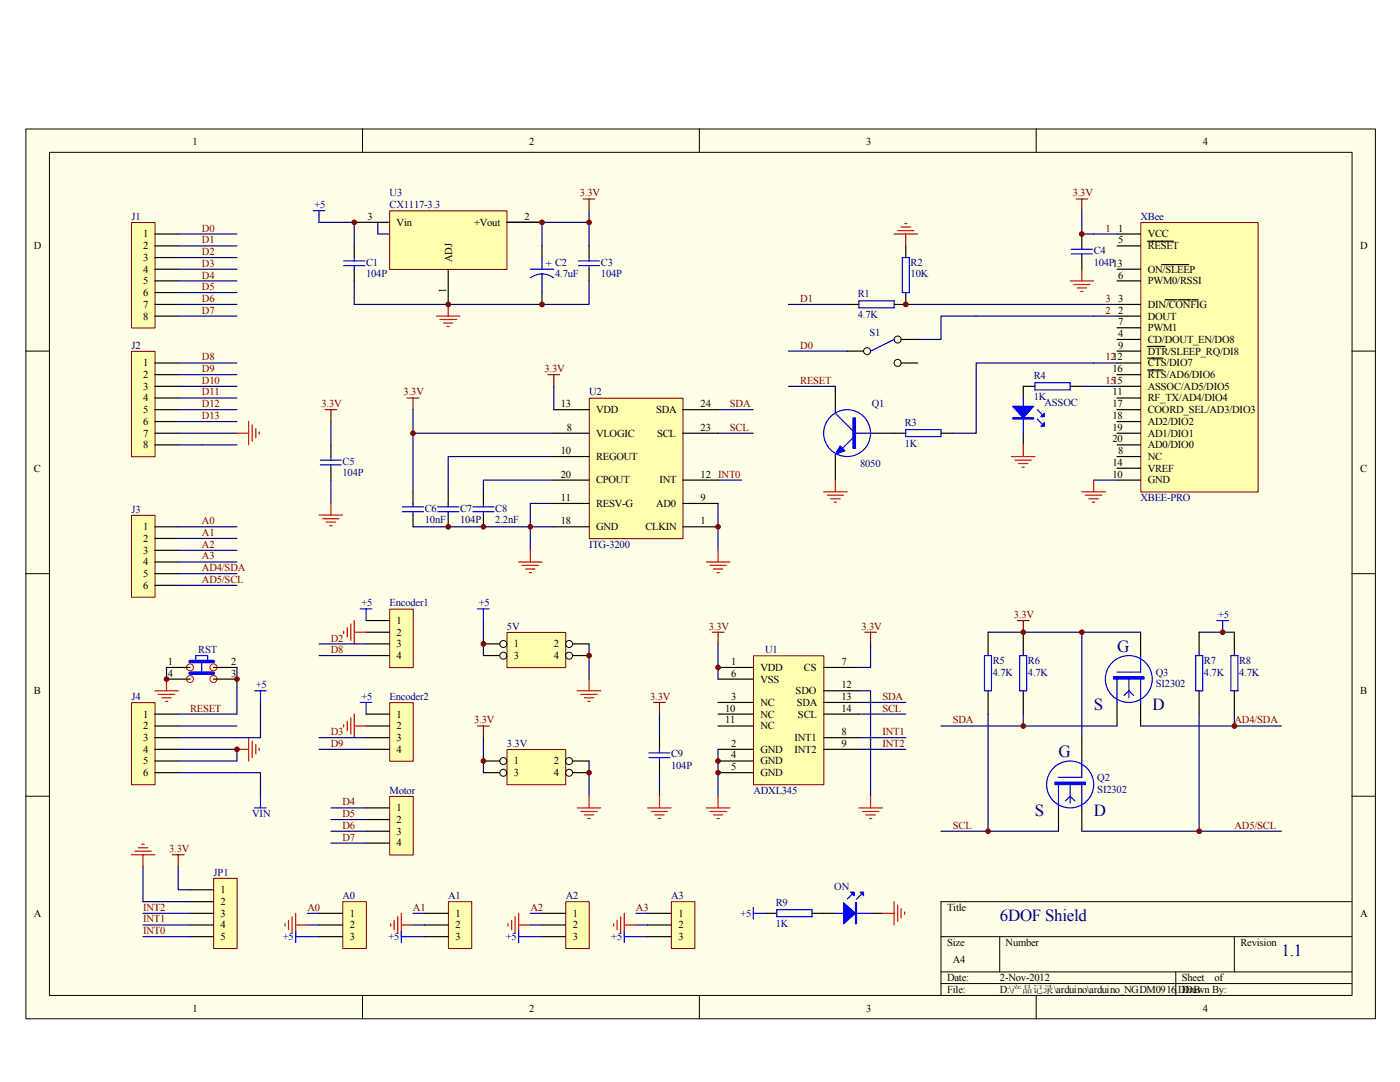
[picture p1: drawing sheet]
<svg xmlns="http://www.w3.org/2000/svg" width="279mm" height="216mm" viewBox="0 0 279 216" stroke-linecap="round" stroke-linejoin="round" font-family="sans-serif">
<path d="M5.2 25.7h269.3v177.6h-269.3z" fill="#ffffe8"/>
<g fill="none" stroke="#000" stroke-width=".2">
<path d="M5.2 25.7h269.3v177.6h-269.3zM9.9 30.4h259.9v168.2h-259.9zM72.3 25.7v4.7M139.6 25.7v4.7M206.8 25.7v4.7M5.1 70.1h4.7M269.8 70.1h4.6M5.1 114.5h4.7M269.8 114.5h4.6M5.1 158.9h4.7M269.8 158.9h4.6M269.8 179.9h-82v18.7"/>
<path d="M72.3 198.6v4.6M139.6 198.6v4.6M187.8 186.9h82M187.8 193.9h82M187.8 196.3h82M199.5 186.9v7M206.8 198.6v4.6M234.7 193.9v4.7M246.3 186.9v7"/>
</g>
<path d="M66 88.8v2.3M66 93.4v2.4M82.4 98.1v2.4M89.5 98.1v2.4M96.5 98.1v2.4M82.4 102.8v2.3M89.5 102.8v2.3M96.5 102.8v2.3" fill="none" stroke="#000" stroke-width=".23"/>
<g fill="none" stroke="#00f" stroke-width=".23">
<path d="M63.9 91.8h4.2M63.9 92.8h4.2M66 91.1v.7M66 92.8v.6M80.3 102.1h4.2M80.3 101.1h4.2M82.4 100.5v.6M82.4 102.1v.7M87.3 102.1h4.3M87.3 101.1h4.3M89.5 100.5v.6M89.5 102.1v.7"/>
<path d="M94.4 102.1h4.2M94.4 101.1h4.2M96.5 100.5v.6M96.5 102.1v.7"/>
</g>
<path d="M66 84.1v4.7M66 95.8v4.7" fill="none" stroke="#000080" stroke-width=".23"/>
<path d="M64.9 81.7h2.3M66 81.7v2.4" fill="none" stroke="#800000" stroke-width=".23"/>
<path d="M150.4 130.9h14v25.7h-14z" fill="#ffffb0"/>
<path d="M150.4 130.9h14v25.7h-14z" fill="none" stroke="#800000" stroke-width=".2"/>
<g fill="none" stroke="#000" stroke-width=".23">
<path d="M143.3 133.2h7M143.3 135.5h7M164.4 133.2h7M164.4 137.8h7M131.6 147.2v2.3M131.6 151.8v2.4M143.3 140.2h7M143.3 142.5h7M143.3 144.9h7M143.3 149.5h7M143.3 151.8h7M143.3 154.2h7"/>
<path d="M164.4 140.2h7M164.4 142.5h7M164.4 149.5h7M164.4 147.2h7"/>
</g>
<path d="M109.3 74.8h2.4M110.5 74.8v2.3M142.2 126.2h2.3M143.3 126.2v2.3M172.6 126.2h2.3M173.7 126.2v2.3M130.4 140.2h2.4M131.6 140.2v2.3" fill="none" stroke="#800000" stroke-width=".23"/>
<g fill="none" stroke="#000080" stroke-width=".23">
<path d="M110.5 77.1v4.6M110.5 86.4h-28.1v11.7M110.5 91.1h-21v7M110.5 95.8h-14v2.3M143.3 95.8h4.7M143.3 81.7h7M143.3 86.4h7M82.4 105.1h28.1M110.5 100.5h-4.7v9.3M143.3 100.5v9.3M143.3 128.5v7M171.4 137.8h2.3v21.1"/>
<path d="M173.7 128.5v4.7h-2.3M131.6 142.5v4.7M131.6 154.2v4.7M143.3 149.5v9.4M171.4 140.2h9.4M171.4 142.5h9.4M171.4 147.2h9.4"/>
</g>
<path d="M129.5 151.2h4.2M129.5 150.2h4.2M131.6 149.5v.7M131.6 151.2v.6" fill="none" stroke="#00f" stroke-width=".23"/>
<path d="M42.7 175.3h4.6v14h-4.6z" fill="#ffffb0"/>
<path d="M42.6 175.3h4.7v14h-4.7z" fill="none" stroke="#800000" stroke-width=".2"/>
<path d="M37.9 177.5h4.7M37.9 179.9h4.7M37.9 182.2h4.7M37.9 184.6h4.7M37.9 186.9h4.7" fill="none" stroke="#000" stroke-width=".23"/>
<path d="M82.4 81.7v4.7M28.5 172.9v7M35.6 172.9v4.6h2.3M28.5 182.2h9.4M28.5 184.6h9.4M28.5 186.9h9.4" fill="none" stroke="#000080" stroke-width=".23"/>
<path d="M81.2 79.4h2.4M82.4 79.4v2.3" fill="none" stroke="#800000" stroke-width=".23"/>
<path d="M117.6 79.5h18.7v28h-18.7z" fill="#ffffb0"/>
<path d="M117.6 79.5h18.7v28h-18.7z" fill="none" stroke="#800000" stroke-width=".2"/>
<g fill="none" stroke="#000" stroke-width=".23">
<path d="M70.7 49.1v2.3M70.7 53.7v2.3M108.2 49.1v2.3M108.2 58.4v2.3M117.6 49.1v2.3M117.6 53.7v2.3M110.5 81.7h7.1M110.5 86.4h7.1M110.5 91.1h7.1M110.5 95.8h7.1M136.3 81.7h7M136.3 86.4h7"/>
<path d="M136.3 95.8h7M110.5 100.5h7.1M110.5 105.1h7.1M136.3 100.5h7M136.3 105.1h7"/>
</g>
<g fill="none" stroke="#00f" stroke-width=".23">
<path d="M68.6 53h4.2M68.6 52.1h4.2M70.7 51.4v.7M70.7 53v.7M105.8 53.7h4.7M108.2 54.7l.9 .1 1.3 .6M108.2 54.7l-1 .1-1.3 .6M108.2 51.4v2.3M108.2 54.7v3.7M115.4 53h4.2M115.4 52.1h4.2M117.6 51.4v.7"/>
<path d="M117.6 53v.7"/>
</g>
<path d="M116.4 39.7h2.3M117.6 39.7v2.3" fill="none" stroke="#800000" stroke-width=".23"/>
<path d="M63.7 44.4h7v4.7M70.7 56v4.7h46.9v-4.7M75.4 44.4v2.3h2.3M101.1 44.4h16.5M108.2 44.4v4.7M117.6 42v7.1" fill="none" stroke="#000080" stroke-width=".23"/>
<path d="M26.3 44.4h4.6v21h-4.6z" fill="#ffffb0"/>
<path d="M26.2 44.4h4.7v21h-4.7z" fill="none" stroke="#800000" stroke-width=".2"/>
<path d="M30.9 46.7h4.7M30.9 49.1h4.7M30.9 51.4h4.7M30.9 53.7h4.7M30.9 56h4.7M30.9 58.4h4.7M30.9 60.7h4.7M30.9 63.1h4.7" fill="none" stroke="#000" stroke-width=".23"/>
<path d="M26.3 70.1h4.6v21h-4.6z" fill="#ffffb0"/>
<path d="M26.2 70.1h4.7v21h-4.7z" fill="none" stroke="#800000" stroke-width=".2"/>
<path d="M30.9 72.4h4.7M30.9 74.8h4.7M30.9 77.1h4.7M30.9 79.4h4.7M30.9 81.7h4.7M30.9 84.1h4.7M30.9 86.4h4.7M30.9 88.8h4.7" fill="none" stroke="#000" stroke-width=".23"/>
<path d="M26.3 102.9h4.6v16.3h-4.6z" fill="#ffffb0"/>
<path d="M26.2 102.8h4.7v16.4h-4.7z" fill="none" stroke="#800000" stroke-width=".2"/>
<path d="M30.9 105.1h4.7M30.9 107.4h4.7M30.9 109.8h4.7M30.9 112.1h4.7M30.9 114.5h4.7M30.9 116.8h4.7" fill="none" stroke="#000" stroke-width=".23"/>
<path d="M26.3 140.3h4.6v16.3h-4.6z" fill="#ffffb0"/>
<path d="M26.2 140.2h4.7v16.4h-4.7z" fill="none" stroke="#800000" stroke-width=".2"/>
<path d="M30.9 142.5h4.7M30.9 144.9h4.7M30.9 147.2h4.7M30.9 149.5h4.7M30.9 151.8h4.7M30.9 154.2h4.7M215.9 147.2v4.6M211.2 161.2v4.7M215.9 161.2v4.7" fill="none" stroke="#000" stroke-width=".23"/>
<g fill="none" stroke="#000080" stroke-width=".23">
<path d="M35.6 46.7h11.7M35.6 49.1h11.7M35.6 51.4h11.7M35.6 53.7h11.7M35.6 56h11.7M35.6 58.4h11.7M35.6 60.7h11.7M35.6 63.1h11.7M35.6 72.4h11.7M35.6 74.8h11.7M35.6 77.1h11.7M35.6 79.4h11.7"/>
<path d="M35.6 81.7h11.7M35.6 84.1h11.7M35.6 86.4h11.7M35.6 88.8h11.7M35.6 105.1h11.7M35.6 107.4h11.7M35.6 109.8h11.7M35.6 112.1h11.7M35.6 114.5h11.7M35.6 116.8h11.7M35.6 154.2h16.4v4.7M35.6 142.5h11.7"/>
<path d="M35.6 144.9h11.7M35.6 149.5h11.7v2.3h-11.7M52 140.2v7h-16.4"/>
</g>
<path d="M62.5 42h2.4M63.7 42v2.4M50.8 137.8h2.3M52 137.8v2.4M52 158.9v2.3M211.2 156.1v5.1M213.6 156.1v4.2M215.9 151.8v3.3h-4.7M215.9 156.1v5.1M50.8 161.2h2.3" fill="none" stroke="#00f" stroke-width=".23"/>
<path d="M47.3 86.4h2.3M49.6 84.1v4.7M50.3 84.8v3.3M51.1 85.5v1.9M51.7 86.2v.5M47.3 149.5h2.3M49.6 147.2v4.6M50.3 147.9v3.3M51.1 148.6v1.9M51.7 149.3v.5" fill="none" stroke="#f00" stroke-width=".23"/>
<path d="M210.5 156.1h6.1v.4h-6.1z" fill-rule="evenodd" fill="#00f"/>
<g fill="none" stroke="#00f" stroke-width=".23">
<path d="M222.9 135v5.2M225.3 135v4.2M227.6 130.8v3.3h-4.7M227.6 135v5.2M210.5 156.1h6.1v.4h-6.1zM212.6 159.8l1-.9 .9 .9"/>
<circle cx="213.6" cy="156.5" r="4.7"/>
</g>
<path d="M227.6 126.2v4.6M222.9 140.2v4.7M227.6 140.2v4.7" fill="none" stroke="#000" stroke-width=".23"/>
<path d="M222.2 135h6.1v.5h-6.1z" fill-rule="evenodd" fill="#00f"/>
<g fill="none" stroke="#00f" stroke-width=".23">
<path d="M196.5 130.8h1.4v7h-1.4zM203.5 130.8h1.4v7h-1.4zM222.3 135h6v.5h-6zM224.3 138.8l1-1 .9 1M238.6 130.8h1.4v7h-1.4zM242.8 123.8h2.4M244 123.8v2.4M245.7 130.8h1.4v7h-1.4z"/>
<circle cx="225.3" cy="135.5" r="4.7"/>
</g>
<path d="M197.2 126.2v4.6M197.2 137.8v4.7M204.2 126.2v4.6M204.2 137.8v4.7M239.3 126.2v4.6M239.3 137.8v4.7M246.3 126.2v4.6M246.3 137.8v4.7" fill="none" stroke="#000" stroke-width=".23"/>
<path d="M197.2 126.2h30.4M215.9 126.2v21M239.3 126.2h7M187.8 144.9h35.1M197.2 142.5v23.4M204.2 142.5v2.4M227.6 144.9h28.1M239.3 142.5v23.4M246.3 142.5v2.4M187.8 165.9h23.4M215.9 165.9h39.8" fill="none" stroke="#000080" stroke-width=".23"/>
<path d="M203 123.8h2.4M204.2 123.8v2.4" fill="none" stroke="#800000" stroke-width=".23"/>
<circle cx="117.6" cy="44.4" r=".46" fill="#800000"/>
<circle cx="117.6" cy="44.4" r=".46" fill="none" stroke="#800000" stroke-width=".2"/>
<path d="M171.4 149.5h9.4M28.5 179.9h9.4" fill="none" stroke="#000080" stroke-width=".23"/>
<circle cx="47.3" cy="149.5" r=".46" fill="#800000"/>
<circle cx="47.3" cy="149.5" r=".46" fill="none" stroke="#800000" stroke-width=".2"/>
<path d="M227.7 44.4h23.4v53.8h-23.4z" fill="#ffffb0"/>
<path d="M227.7 44.4h23.4v53.8h-23.4z" fill="none" stroke="#800000" stroke-width=".2"/>
<g fill="none" stroke="#000" stroke-width=".23">
<path d="M180.8 58.4v2.3h-2.4M180.8 49.1v2.3M222.9 46.7h4.7M222.9 49.1h4.7M222.9 56h4.7M222.9 53.7h4.7M229 48.1h5.2M231.8 52.8h5.4M232.5 59.8h2.4M235.1 59.8h2.6M237.9 59.8h1.2M169.1 60.7h2.3"/>
<path d="M206.5 77.1h-2.3v2.3M213.6 77.1h2.3M222.9 63.1h4.7M222.9 60.7h4.7M222.9 67.7h4.7M222.9 70.1h4.7M222.9 72.4h4.7M222.9 74.8h4.7M222.9 77.1h4.7M222.9 79.4h4.7M222.9 65.4h4.7M229 69.1h3.5"/>
<path d="M229 71.5h3.1M229 73.8h3.1M178.4 86.4h2.4M187.8 86.4h2.4M204.2 86.4v2.4M222.9 81.7h4.7M222.9 84.1h4.7M222.9 86.4h4.7M222.9 88.8h4.7M222.9 93.4h4.7M222.9 95.8h4.7M222.9 91.1h4.7"/>
</g>
<path d="M218.3 46.7h4.6M215.9 77.1h7M218.3 60.7h4.6M218.3 63.1h4.6M218.3 72.4h4.6M218.3 95.8h4.6" fill="none" stroke="#000080" stroke-width=".23"/>
<path d="M180.1 51.4h1.4v7h-1.4zM171.4 60h7v1.4h-7zM204.2 79.4v7M206.5 76.4h7.1v1.4h-7.1zM180.8 85.7h7v1.4h-7zM207 83.6l.9 1M207 81.7l.9 1" fill="none" stroke="#00f" stroke-width=".23"/>
<path d="M202.1 81.1h4.2l-2.1 2.3z" fill="#00f"/>
<path d="M202.1 81.1h4.2l-2.1 2.3zM202.1 83.4h4.2v.2h-4.2z" fill="none" stroke="#00f" stroke-width=".23"/>
<path d="M202.1 83.5h4.2" fill="none" stroke="#00f" stroke-width=".21"/>
<path d="M208.4 84.3v.7h-.7z" fill="#00f"/>
<path d="M208.4 84.3v.7h-.7z" fill="none" stroke="#00f" stroke-width=".23"/>
<path d="M208.4 82.5v.6h-.7z" fill="#00f"/>
<path d="M166.7 81.7v.8l3.5 3.5M166.7 90.6v.5M170.2 87.4l-2.1 2.1M170.2 86.4h3.5M208.4 82.5v.6h-.7z" fill="none" stroke="#00f" stroke-width=".23"/>
<path d="M178.4 46.7h4.7M179.2 46h3.2M179.8 45.3h1.9M180.6 44.6h.4M180.8 46.7v2.4M201.8 91.1h4.7M202.6 91.8h3.2M203.3 92.5h1.8M204 93.2h.4M204.2 88.8v2.3" fill="none" stroke="#f00" stroke-width=".23"/>
<path d="M180.8 60.7h37.5M218.3 72.4h-23.5v14h-4.6" fill="none" stroke="#000080" stroke-width=".23"/>
<path d="M166.7 77.1v4.6M166.7 91.1v4.7M173.7 86.4h4.7" fill="none" stroke="#000" stroke-width=".23"/>
<path d="M170.2 83.4h.5v6.1h-.5z" fill-rule="evenodd" fill="#00f"/>
<path d="M170.2 83.4h.5v6.1h-.5z" fill="none" stroke="#00f" stroke-width=".23"/>
<path d="M167.7 89l.9 1-1.9 .6z" fill="#00f"/>
<g fill="none" stroke="#00f" stroke-width=".23">
<path d="M167.7 89l.9 1-1.9 .6z"/>
<circle cx="169.1" cy="86.4" r="4.7"/>
</g>
<path d="M164.4 98.1h4.7M165.1 98.8h3.3M165.8 99.5h1.9M166.7 95.8v2.3M215.9 98.1h4.7M216.6 98.8h3.3M217.3 99.5h1.9M218.3 95.8v2.3M166.5 100.2h.5M218 100.2h.5" fill="none" stroke="#f00" stroke-width=".23"/>
<path d="M215.9 42v4.7h2.4M157.4 77.1h9.3M157.4 60.7h11.7M194.8 63.1h23.5" fill="none" stroke="#000080" stroke-width=".23"/>
<path d="M77.8 121.6h4.7v11.6h-4.7z" fill="#ffffb0"/>
<path d="M77.8 121.5h4.7v11.7h-4.7z" fill="none" stroke="#800000" stroke-width=".2"/>
<path d="M73.1 123.8h4.6M73.1 126.2h4.6M73.1 128.5h4.6M73.1 130.8h4.6" fill="none" stroke="#000" stroke-width=".23"/>
<path d="M77.8 140.3h4.7v11.6h-4.7z" fill="#ffffb0"/>
<path d="M77.8 140.2h4.7v11.7h-4.7z" fill="none" stroke="#800000" stroke-width=".2"/>
<path d="M73.1 142.5h4.6M73.1 144.9h4.6M73.1 147.2h4.6M73.1 149.5h4.6" fill="none" stroke="#000" stroke-width=".23"/>
<path d="M71.9 121.5h2.3M73.1 121.5v2.3M71.9 140.2h2.3M73.1 140.2v2.3" fill="none" stroke="#00f" stroke-width=".23"/>
<g fill="none" stroke="#f00" stroke-width=".23">
<path d="M87.1 63.1h4.7M87.8 63.8h3.3M88.5 64.5h1.9M89.2 65.2h.5M89.5 60.7v2.4M63.7 102.8h4.7M64.4 103.5h3.2M65.1 104.2h1.9M65.8 104.9h.5M66 100.5v2.3M103.5 112.1h4.7M104.2 112.8h3.3"/>
<path d="M104.9 113.5h1.9M105.6 114.3h.5M105.8 109.8v2.3M141 112.1h4.7M141.7 112.8h3.2M142.4 113.5h1.8M143.1 114.3h.5M143.3 109.8v2.3M68.6 125.9v.5M69.3 125.2v1.9M70 124.5v3.3M70.7 123.8v4.7"/>
<path d="M70.7 126.2h2.4M68.6 144.6v.5M69.3 143.9v1.9M70 143.2v3.3M70.7 142.5v4.7M70.7 144.9h2.4M131.6 158.9v2.3M143.3 158.9v2.3M173.7 158.9v2.3M26.2 170.6h4.7M26.9 169.8h3.3M27.6 169.2h1.9"/>
<path d="M28.3 168.4h.5M28.5 170.6v2.3M129.2 161.2h4.7M130 161.9h3.2M130.7 162.6h1.8M131.4 163.3h.4M141 161.2h4.7M141.7 161.9h3.2M142.4 162.6h1.8M143.1 163.3h.5M171.4 161.2h4.7M172.1 161.9h3.3"/>
<path d="M172.8 162.6h1.9M173.5 163.3h.5"/>
</g>
<path d="M63.7 130.8h9.4M63.7 128.5h9.4M63.7 147.2h9.4M63.7 149.5h9.4" fill="none" stroke="#000080" stroke-width=".23"/>
<path d="M77.8 159h4.7v11.6h-4.7z" fill="#ffffb0"/>
<path d="M77.8 158.9h4.7v11.7h-4.7z" fill="none" stroke="#800000" stroke-width=".2"/>
<path d="M73.1 161.2h4.6M73.1 163.5h4.6M73.1 165.9h4.6M73.1 168.2h4.6" fill="none" stroke="#000" stroke-width=".23"/>
<path d="M66 161.2h7.1M66 163.5h7.1M66 165.9h7.1M66 168.2h7.1" fill="none" stroke="#000080" stroke-width=".23"/>
<path d="M68.5 180h4.6v9.3h-4.6z" fill="#ffffb0"/>
<path d="M68.4 179.9h4.7v9.4h-4.7z" fill="none" stroke="#800000" stroke-width=".2"/>
<path d="M63.7 182.2h4.7M63.7 184.6h4.7M63.7 186.9h4.7" fill="none" stroke="#000" stroke-width=".23"/>
<path d="M89.5 180h4.6v9.3h-4.6z" fill="#ffffb0"/>
<path d="M89.5 179.9h4.6v9.4h-4.6z" fill="none" stroke="#800000" stroke-width=".2"/>
<path d="M84.8 182.2h4.7M84.8 184.6h4.7M84.8 186.9h4.7" fill="none" stroke="#000" stroke-width=".23"/>
<path d="M134 180h4.7v9.3h-4.7z" fill="#ffffb0"/>
<path d="M134 179.9h4.7v9.4h-4.7z" fill="none" stroke="#800000" stroke-width=".2"/>
<path d="M129.2 182.2h4.7M129.2 184.6h4.7M129.2 186.9h4.7" fill="none" stroke="#000" stroke-width=".23"/>
<path d="M112.9 180h4.7v9.3h-4.7z" fill="#ffffb0"/>
<path d="M112.9 179.9h4.7v9.4h-4.7z" fill="none" stroke="#800000" stroke-width=".2"/>
<path d="M33.2 135.5h4.7M33.2 133.2h4.7M42.6 135.5h4.7M42.6 133.2h4.7M108.2 182.2h4.7M108.2 184.6h4.7M108.2 186.9h4.7" fill="none" stroke="#000" stroke-width=".23"/>
<g fill="none" stroke="#000080" stroke-width=".23">
<path d="M33.2 133.2v2.3M47.3 133.2v9.3M61.3 182.2h2.4M61.3 184.6h2.4M61.3 186.9h2.4M82.4 182.2h2.4M82.4 184.6h2.4M82.4 186.9h2.4M105.8 182.2h2.4M105.8 184.6h2.4M105.8 186.9h2.4M126.9 182.2h2.3"/>
<path d="M126.9 184.6h2.3M126.9 186.9h2.3"/>
</g>
<g fill="none" stroke="#f00" stroke-width=".23">
<path d="M30.9 137.8h4.7M31.6 138.6h3.3M32.3 139.2h1.9M33 140h.5M33.2 135.5v2.3M56.9 184.3v.5M57.6 183.6v1.9M58.3 182.9v3.3M59 182.2v4.7M59 184.6h2.3M78 184.3v.5M78.7 183.6v1.9"/>
<path d="M79.4 182.9v3.3M80.1 184.6h2.3M80.1 182.2v4.7M101.4 184.3v.5M102.1 183.6v1.9M102.8 182.9v3.3M103.5 184.6h2.3M103.5 182.2v4.7M122.5 184.3v.5M123.1 183.6v1.9M123.9 182.9v3.3M124.6 184.6h2.3"/>
<path d="M124.6 182.2v4.7"/>
</g>
<path d="M39.1 132v-1.2h2.3v1.2M40.3 132v2.3M59 185.8v2.3M59 186.9h2.3M80.1 186.9h2.3M80.1 185.8v2.3M103.5 186.9h2.3M103.5 185.8v2.3M124.6 186.9h2.3M124.6 185.8v2.3" fill="none" stroke="#00f" stroke-width=".23"/>
<g fill="none" stroke="#f00" stroke-width=".2">
<circle cx="37.9" cy="133.2" r=".69"/>
<circle cx="37.9" cy="135.5" r=".69"/>
<circle cx="42.6" cy="133.2" r=".7"/>
<circle cx="42.6" cy="135.5" r=".7"/>
</g>
<path d="M37.9 132h4.7M37.9 134.3h4.7" fill="none" stroke="#00f" stroke-width=".7"/>
<circle cx="33.2" cy="135.5" r=".46" fill="#800000"/>
<circle cx="33.2" cy="135.5" r=".46" fill="none" stroke="#800000" stroke-width=".2"/>
<circle cx="47.3" cy="135.5" r=".46" fill="#800000"/>
<circle cx="47.3" cy="135.5" r=".46" fill="none" stroke="#800000" stroke-width=".2"/>
<circle cx="143.3" cy="133.2" r=".46" fill="#800000"/>
<circle cx="143.3" cy="133.2" r=".46" fill="none" stroke="#800000" stroke-width=".2"/>
<circle cx="143.3" cy="151.8" r=".46" fill="#800000"/>
<circle cx="143.3" cy="151.8" r=".46" fill="none" stroke="#800000" stroke-width=".2"/>
<circle cx="143.3" cy="154.2" r=".46" fill="#800000"/>
<circle cx="143.3" cy="154.2" r=".46" fill="none" stroke="#800000" stroke-width=".2"/>
<circle cx="215.9" cy="126.2" r=".46" fill="#800000"/>
<circle cx="215.9" cy="126.2" r=".46" fill="none" stroke="#800000" stroke-width=".2"/>
<circle cx="204.2" cy="144.9" r=".46" fill="#800000"/>
<circle cx="204.2" cy="144.9" r=".46" fill="none" stroke="#800000" stroke-width=".2"/>
<circle cx="246.4" cy="144.9" r=".48" fill="#800000"/>
<circle cx="246.4" cy="144.9" r=".48" fill="none" stroke="#800000" stroke-width=".2"/>
<circle cx="239.3" cy="165.9" r=".48" fill="#800000"/>
<circle cx="239.3" cy="165.9" r=".48" fill="none" stroke="#800000" stroke-width=".2"/>
<circle cx="197.2" cy="165.9" r=".46" fill="#800000"/>
<circle cx="197.2" cy="165.9" r=".46" fill="none" stroke="#800000" stroke-width=".2"/>
<circle cx="244" cy="126.2" r=".46" fill="#800000"/>
<circle cx="244" cy="126.2" r=".46" fill="none" stroke="#800000" stroke-width=".2"/>
<circle cx="96.5" cy="105.1" r=".46" fill="#800000"/>
<circle cx="96.5" cy="105.1" r=".46" fill="none" stroke="#800000" stroke-width=".2"/>
<circle cx="82.4" cy="86.4" r=".46" fill="#800000"/>
<circle cx="82.4" cy="86.4" r=".46" fill="none" stroke="#800000" stroke-width=".2"/>
<circle cx="105.8" cy="105.1" r=".46" fill="#800000"/>
<circle cx="105.8" cy="105.1" r=".46" fill="none" stroke="#800000" stroke-width=".2"/>
<path d="M77.8 42.1h23.4v11.7h-23.4z" fill="#ffffb0"/>
<path d="M77.8 42.1h23.4v11.7h-23.4z" fill="none" stroke="#800000" stroke-width=".2"/>
<path d="M70.7 44.4h7M89.5 53.7v7M101.1 44.4h7.1" fill="none" stroke="#000" stroke-width=".23"/>
<path d="M101.2 126.2h11.7v7h-11.7z" fill="#ffffb0"/>
<path d="M101.2 126.2h11.7v7h-11.7z" fill="none" stroke="#800000" stroke-width=".2"/>
<g fill="none" stroke="#000" stroke-width=".2">
<circle cx="100.4" cy="130.8" r=".7"/>
<circle cx="100.4" cy="128.5" r=".69"/>
<circle cx="113.6" cy="130.8" r=".7"/>
<circle cx="113.6" cy="128.5" r=".69"/>
</g>
<path d="M96.5 128.5h3.2M96.5 130.8h3.2M114.3 128.5h3.3M114.3 130.8h3.3" fill="none" stroke="#000" stroke-width=".23"/>
<path d="M101.2 149.6h11.7v7h-11.7z" fill="#ffffb0"/>
<path d="M101.2 149.6h11.7v7h-11.7z" fill="none" stroke="#800000" stroke-width=".2"/>
<g fill="none" stroke="#000" stroke-width=".2">
<circle cx="100.4" cy="151.9" r=".69"/>
<circle cx="100.4" cy="154.2" r=".69"/>
<circle cx="113.6" cy="154.2" r=".69"/>
<circle cx="113.6" cy="151.9" r=".69"/>
</g>
<path d="M96.5 151.8h3.2M96.5 154.2h3.2M114.3 151.8h3.3M114.3 154.2h3.3" fill="none" stroke="#000" stroke-width=".23"/>
<path d="M96.5 123.8v7" fill="none" stroke="#000080" stroke-width=".23"/>
<circle cx="96.5" cy="128.5" r=".46" fill="#800000"/>
<circle cx="96.5" cy="128.5" r=".46" fill="none" stroke="#800000" stroke-width=".2"/>
<path d="M117.6 128.5v7M96.5 147.2v7" fill="none" stroke="#000080" stroke-width=".23"/>
<circle cx="117.6" cy="130.8" r=".47" fill="#800000"/>
<circle cx="117.6" cy="130.8" r=".47" fill="none" stroke="#800000" stroke-width=".2"/>
<path d="M117.6 151.8v7.1" fill="none" stroke="#000080" stroke-width=".23"/>
<path d="M115.2 137.8h4.7M115.9 138.6h3.3M116.6 139.2h1.9M117.3 140h.5M117.6 135.5v2.3M117.6 158.9v2.3M115.2 161.2h4.7M115.9 161.9h3.3M116.6 162.6h1.9M117.3 163.3h.5" fill="none" stroke="#f00" stroke-width=".23"/>
<path d="M95.3 121.5h2.3M96.5 121.5v2.3" fill="none" stroke="#00f" stroke-width=".23"/>
<path d="M95.3 144.9h2.3M96.5 144.9v2.3" fill="none" stroke="#800000" stroke-width=".23"/>
<circle cx="96.5" cy="151.8" r=".46" fill="#800000"/>
<circle cx="96.5" cy="151.8" r=".46" fill="none" stroke="#800000" stroke-width=".2"/>
<circle cx="117.6" cy="154.2" r=".46" fill="#800000"/>
<circle cx="117.6" cy="154.2" r=".46" fill="none" stroke="#800000" stroke-width=".2"/>
<path d="M214.8 39.7h2.3M215.9 39.7v2.3" fill="none" stroke="#800000" stroke-width=".23"/>
<path d="M215.9 46.7v2.4M215.9 51.4v2.3" fill="none" stroke="#000" stroke-width=".23"/>
<path d="M213.8 49.7h4.2M213.8 50.7h4.2M215.9 49.1v.6M215.9 50.7v.7" fill="none" stroke="#00f" stroke-width=".23"/>
<path d="M213.6 56h4.7M214.3 56.8h3.3M215 57.4h1.8M215.7 58.2h.5M215.9 53.7v2.3" fill="none" stroke="#f00" stroke-width=".23"/>
<circle cx="108.2" cy="60.7" r=".47" fill="#800000"/>
<circle cx="108.2" cy="60.7" r=".47" fill="none" stroke="#800000" stroke-width=".2"/>
<circle cx="215.9" cy="46.7" r=".47" fill="#800000"/>
<circle cx="215.9" cy="46.7" r=".47" fill="none" stroke="#800000" stroke-width=".2"/>
<circle cx="89.5" cy="105.1" r=".46" fill="#800000"/>
<circle cx="89.5" cy="105.1" r=".46" fill="none" stroke="#800000" stroke-width=".2"/>
<circle cx="204.2" cy="126.2" r=".46" fill="#800000"/>
<circle cx="204.2" cy="126.2" r=".46" fill="none" stroke="#800000" stroke-width=".2"/>
<circle cx="70.7" cy="44.4" r=".46" fill="#800000"/>
<circle cx="70.7" cy="44.4" r=".46" fill="none" stroke="#800000" stroke-width=".2"/>
<circle cx="89.4" cy="60.7" r=".47" fill="#800000"/>
<circle cx="89.4" cy="60.7" r=".47" fill="none" stroke="#800000" stroke-width=".2"/>
<circle cx="108.2" cy="44.4" r=".46" fill="#800000"/>
<circle cx="108.2" cy="44.4" r=".46" fill="none" stroke="#800000" stroke-width=".2"/>
<path d="M152.7 182.2h2.3M162.1 182.2h4.6M173.7 182.2h2.4" fill="none" stroke="#000" stroke-width=".23"/>
<path d="M170 178.5l-.9 .9M171.9 178.5l-1 .9M155 181.5h7.1v1.4h-7.1zM166.7 182.2h7" fill="none" stroke="#00f" stroke-width=".23"/>
<path d="M168.4 180.1l2.3 2.1-2.3 2.1z" fill="#00f"/>
<path d="M168.4 180.1l2.3 2.1-2.3 2.1zM170.7 180.1h.2v4.2h-.2z" fill="none" stroke="#00f" stroke-width=".23"/>
<path d="M170.8 180.1v4.2" fill="none" stroke="#00f" stroke-width=".21"/>
<path d="M171.7 178h.6v.7z" fill="#00f"/>
<path d="M171.7 178h.6v.7z" fill="none" stroke="#00f" stroke-width=".23"/>
<path d="M169.8 178h.7v.7z" fill="#00f"/>
<path d="M169.8 178h.7v.7zM150.3 181.1v2.3M150.3 182.2h2.4" fill="none" stroke="#00f" stroke-width=".23"/>
<path d="M178.4 179.9v4.7M176.1 182.2h2.3M179.2 180.6v3.3M179.8 181.3v1.9M180.6 182v.5" fill="none" stroke="#f00" stroke-width=".23"/>
<circle cx="180.8" cy="60.7" r=".47" fill="#800000"/>
<circle cx="180.8" cy="60.7" r=".47" fill="none" stroke="#800000" stroke-width=".2"/>
<g fill="none" stroke="#000" stroke-width=".2">
<circle cx="173" cy="70.1" r=".69"/>
<circle cx="179.1" cy="72.4" r=".7"/>
<circle cx="179.1" cy="67.7" r=".69"/>
</g>
<path d="M169.1 70.1h3.2M179.8 67.7h3.3M179.8 72.4h3.3" fill="none" stroke="#000" stroke-width=".23"/>
<path d="M178.4 67.7l-4.7 2.4" fill="none" stroke="#00f" stroke-width=".23"/>
<path d="M157.4 70.1h11.7M194.8 63.1h-7v4.6h-4.7" fill="none" stroke="#000080" stroke-width=".23"/>
<circle cx="143.3" cy="105.1" r=".46" fill="#800000"/>
<circle cx="143.3" cy="105.1" r=".46" fill="none" stroke="#800000" stroke-width=".2"/>
<path d="M34.4 170.6h2.3M35.6 170.6v2.3" fill="none" stroke="#800000" stroke-width=".23"/>
<g font-size="3.4" fill="#000080">
<text x="223" y="130">G</text>
<text x="218.3" y="141.7">S</text>
<text x="230" y="141.7">D</text>
<text x="211.2" y="151">G</text>
<text x="206.5" y="162.7">S</text>
<text x="218.3" y="162.7">D</text>
<text x="199.6" y="183.8">6DOF Shield</text>
<text x="255.7" y="190.8">1.1</text>
</g>
<g font-size="2.1">
<text x="38.4" y="28.9">1</text>
<text x="105.6" y="28.9">2</text>
<text x="172.8" y="28.9">3</text>
<text x="240.1" y="28.9">4</text>
<text x="28.6" y="47.4">1</text>
<text x="73.3" y="43.9">3</text>
<text x="79.2" y="45">Vin</text>
<text x="94.6" y="45">+Vout</text>
<text x="104.7" y="43.9">2</text>
<text x="223.2" y="46.2">1</text>
<text x="229.1" y="47.4">VCC</text>
<text x="6.8" y="49.7">D</text>
<text x="28.6" y="49.7">2</text>
<text x="28.6" y="52.1">3</text>
<text x="90.3" y="52.3" transform="rotate(-90 90.3 52.3)">ADJ</text>
<text x="223.2" y="48.6">5</text>
<text x="229.1" y="49.7">RESET</text>
<text x="271.4" y="49.7">D</text>
<text x="28.6" y="54.4">4</text>
<text x="28.6" y="56.7">5</text>
<text x="28.6" y="59.1">6</text>
<text x="89.1" y="58.4" transform="rotate(-90 89.1 58.4)">1</text>
<text x="223.2" y="55.6">6</text>
<text x="229.1" y="56.7">PWM0/RSSI</text>
<text x="229.1" y="54.4">ON/SLEEP</text>
<text x="28.6" y="61.4">7</text>
<text x="28.6" y="63.8">8</text>
<text x="223.2" y="62.6">2</text>
<text x="223.2" y="60.2">3</text>
<text x="223.2" y="64.9">7</text>
<text x="229.1" y="63.8">DOUT</text>
<text x="229.1" y="61.4">DIN/CONFIG</text>
<text x="223.2" y="67.2">4</text>
<text x="223.2" y="69.6">9</text>
<text x="229.1" y="68.4">CD/DOUT_EN/DO8</text>
<text x="229.1" y="70.7">DTR/SLEEP_RQ/DI8</text>
<text x="229.1" y="66.1">PWM1</text>
<text x="28.6" y="73.1">1</text>
<text x="28.6" y="75.4">2</text>
<text x="28.6" y="77.8">3</text>
<text x="222" y="74.3">16</text>
<text x="229.1" y="73.1">CTS/DIO7</text>
<text x="229.1" y="75.4">RTS/AD6/DIO6</text>
<text x="229.1" y="77.8">ASSOC/AD5/DIO5</text>
<text x="28.6" y="80.1">4</text>
<text x="28.6" y="82.4">5</text>
<text x="111.9" y="81.3">13</text>
<text x="119" y="82.4">VDD</text>
<text x="130.9" y="82.4">SDA</text>
<text x="139.8" y="81.3">24</text>
<text x="222" y="78.9">11</text>
<text x="222" y="81.3">17</text>
<text x="222" y="83.6">18</text>
<text x="229.1" y="80.1">RF_TX/AD4/DIO4</text>
<text x="229.1" y="82.4">COORD_SEL/AD3/DIO3</text>
<text x="28.6" y="84.8">6</text>
<text x="28.6" y="87.1">7</text>
<text x="28.6" y="89.5">8</text>
<text x="113.1" y="85.9">8</text>
<text x="119" y="87.1">VLOGIC</text>
<text x="131.1" y="87.1">SCL</text>
<text x="139.8" y="85.9">23</text>
<text x="222" y="85.9">19</text>
<text x="222" y="88.3">20</text>
<text x="229.1" y="84.8">AD2/DIO2</text>
<text x="229.1" y="87.1">AD1/DIO1</text>
<text x="229.1" y="89.5">AD0/DIO0</text>
<text x="6.8" y="94.1">C</text>
<text x="111.9" y="90.6">10</text>
<text x="111.9" y="95.3">20</text>
<text x="119" y="91.8">REGOUT</text>
<text x="139.8" y="95.3">12 INT0</text>
<text x="222" y="93">14</text>
<text x="222" y="95.3">10</text>
<text x="223.2" y="90.6">8</text>
<text x="229.1" y="91.8">NC</text>
<text x="229.1" y="94.1">VREF</text>
<text x="271.4" y="94.1">C</text>
<text x="111.9" y="99.9">11</text>
<text x="119" y="96.4">CPOUT</text>
<text x="119" y="101.1">RESV-G</text>
<text x="130.9" y="101.1">AD0</text>
<text x="131.6" y="96.4">INT</text>
<text x="139.8" y="99.9">9</text>
<text x="229.1" y="96.4">GND</text>
<text x="28.6" y="105.8">1</text>
<text x="111.9" y="104.6">18</text>
<text x="119" y="105.8">GND</text>
<text x="128.8" y="105.8">CLKIN</text>
<text x="139.8" y="104.6">1</text>
<text x="28.6" y="108.1">2</text>
<text x="28.6" y="110.5">3</text>
<text x="28.6" y="112.8">4</text>
<text x="28.6" y="115.1">5</text>
<text x="28.6" y="117.5">6</text>
<text x="79.2" y="124.5">1</text>
<text x="79.2" y="126.8">2</text>
<text x="79.2" y="129.2">3</text>
<text x="79.2" y="131.5">4</text>
<text x="102.6" y="129.2">1</text>
<text x="102.6" y="131.5">3</text>
<text x="110.5" y="129.2">2</text>
<text x="110.5" y="131.5">4</text>
<text x="33.5" y="135">4</text>
<text x="33.5" y="132.7">1</text>
<text x="46.1" y="132.7">2</text>
<text x="46.1" y="135">3</text>
<text x="145.9" y="132.7">1</text>
<text x="145.9" y="135">6</text>
<text x="151.8" y="133.9">VDD</text>
<text x="151.8" y="136.2">VSS</text>
<text x="160.4" y="133.9">CS</text>
<text x="167.9" y="132.7">7</text>
<text x="167.9" y="137.3">12</text>
<text x="6.8" y="138.5">B</text>
<text x="28.6" y="143.2">1</text>
<text x="79.2" y="143.2">1</text>
<text x="144.7" y="142">10</text>
<text x="145.9" y="139.7">3</text>
<text x="151.8" y="140.8">NC</text>
<text x="151.8" y="143.2">NC</text>
<text x="158.8" y="138.5">SDO</text>
<text x="159" y="140.8">SDA</text>
<text x="159.3" y="143.2">SCL</text>
<text x="167.9" y="139.7">13</text>
<text x="167.9" y="142">14</text>
<text x="271.4" y="138.5">B</text>
<text x="28.6" y="145.5">2</text>
<text x="28.6" y="147.9">3</text>
<text x="79.2" y="145.5">2</text>
<text x="79.2" y="147.9">3</text>
<text x="144.7" y="144.4">11</text>
<text x="145.9" y="149">2</text>
<text x="151.8" y="145.5">NC</text>
<text x="158.5" y="147.9">INT1</text>
<text x="167.9" y="149">9</text>
<text x="167.9" y="146.7">8</text>
<text x="28.6" y="150.2">4</text>
<text x="28.6" y="152.5">5</text>
<text x="28.6" y="154.9">6</text>
<text x="79.2" y="150.2">4</text>
<text x="102.6" y="152.5">1</text>
<text x="102.6" y="154.9">3</text>
<text x="110.5" y="152.5">2</text>
<text x="110.5" y="154.9">4</text>
<text x="145.9" y="151.3">4</text>
<text x="145.9" y="153.7">5</text>
<text x="151.8" y="150.2">GND</text>
<text x="151.8" y="152.5">GND</text>
<text x="151.8" y="154.9">GND</text>
<text x="158.5" y="150.2">INT2</text>
<text x="79.2" y="161.9">1</text>
<text x="79.2" y="164.2">2</text>
<text x="79.2" y="166.5">3</text>
<text x="79.2" y="168.9">4</text>
<text x="44" y="178.2">1</text>
<text x="6.8" y="182.9">A</text>
<text x="44" y="180.6">2</text>
<text x="44" y="182.9">3</text>
<text x="44" y="185.3">4</text>
<text x="69.8" y="182.9">1</text>
<text x="69.8" y="185.3">2</text>
<text x="90.9" y="182.9">1</text>
<text x="90.9" y="185.3">2</text>
<text x="114.3" y="182.9">1</text>
<text x="114.3" y="185.3">2</text>
<text x="135.4" y="182.9">1</text>
<text x="135.4" y="185.3">2</text>
<text x="189" y="181.7">Title</text>
<text x="271.4" y="182.9">A</text>
<text x="44" y="187.6">5</text>
<text x="69.8" y="187.6">3</text>
<text x="90.9" y="187.6">3</text>
<text x="114.3" y="187.6">3</text>
<text x="135.4" y="187.6">3</text>
<text x="189" y="188.8">Size</text>
<text x="200.7" y="188.8">Number</text>
<text x="247.6" y="188.8">Revision</text>
<text x="189" y="195.7">Date:</text>
<text x="190.2" y="192.2">A4</text>
<text x="199.6" y="195.7">2-Nov-2012</text>
<text x="235.8" y="195.7">Sheet</text>
<text x="242.4" y="195.7">of</text>
<text x="38.4" y="201.8">1</text>
<text x="105.6" y="201.8">2</text>
<text x="172.8" y="201.8">3</text>
<text x="189" y="198.1">File:</text>
<text x="199.6" y="198.1">D:\产产产产\arduino\arduino_NGDM0916.DDB</text>
<text x="235.8" y="198.1">Drawn By:</text>
<text x="240.1" y="201.8">4</text>
</g>
<g font-size="2.1" fill="#00f">
<text x="62.8" y="41.5">+5</text>
<text x="72.1" y="121">+5</text>
<text x="95.5" y="121">+5</text>
<text x="243.1" y="123.3">+5</text>
<text x="51.1" y="137.3">+5</text>
<text x="72.1" y="139.7">+5</text>
<text x="50.3" y="163">VIN</text>
<text x="147.8" y="182.9">+5</text>
<text x="56.4" y="187.6">+5</text>
<text x="77.5" y="187.6">+5</text>
<text x="100.9" y="187.6">+5</text>
<text x="122" y="187.6">+5</text>
</g>
<g font-size="2.1" fill="#000080">
<text x="77.8" y="39.2">U3</text>
<text x="77.8" y="41.5">CX1117-3.3</text>
<text x="26.2" y="43.9">J1</text>
<text x="227.6" y="43.9">XBee</text>
<text x="73.1" y="53">C1</text>
<text x="108.9" y="53.2">+ C2</text>
<text x="119.9" y="53">C3</text>
<text x="181.7" y="53">R2</text>
<text x="218.3" y="50.7">C4</text>
<text x="218.3" y="53">104P13</text>
<text x="73.1" y="55.3">104P</text>
<text x="110.8" y="55.3">4.7uF</text>
<text x="119.9" y="55.3">104P</text>
<text x="171.2" y="59.3">R1</text>
<text x="181.7" y="55.3">10K</text>
<text x="171.2" y="63.5">4.7K</text>
<text x="26.2" y="69.6">J2</text>
<text x="173.5" y="67">S1</text>
<text x="206.3" y="75.6">R4</text>
<text x="117.6" y="78.9">U2</text>
<text x="174" y="81.3">Q1</text>
<text x="206.3" y="79.9">1K</text>
<text x="208.4" y="81">ASSOC</text>
<text x="180.6" y="85">R3</text>
<text x="180.6" y="89.2">1K</text>
<text x="68.4" y="92.7">C5</text>
<text x="68.4" y="95">104P</text>
<text x="171.7" y="93.2">8050</text>
<text x="227.6" y="99.9">XBEE-PRO</text>
<text x="26.2" y="102.3">J3</text>
<text x="84.8" y="102.1">C6</text>
<text x="84.8" y="104.4">10nF</text>
<text x="91.8" y="102.1">C7</text>
<text x="91.8" y="104.4">104P</text>
<text x="98.8" y="102.1">C8</text>
<text x="98.8" y="104.4">2.2nF</text>
<text x="117.6" y="109.3">ITG-3200</text>
<text x="77.8" y="121">Encoder1</text>
<text x="101.2" y="125.6">5V</text>
<text x="39.6" y="130.3">RST</text>
<text x="152.7" y="130.3">U1</text>
<text x="198.1" y="132.4">R5</text>
<text x="198.1" y="134.8">4.7K</text>
<text x="205.1" y="132.4">R6</text>
<text x="205.1" y="134.8">4.7K</text>
<text x="230.7" y="134.8">Q3</text>
<text x="230.7" y="137.1">SI2302</text>
<text x="240.3" y="132.4">R7</text>
<text x="240.3" y="134.8">4.7K</text>
<text x="247.3" y="132.4">R8</text>
<text x="247.3" y="134.8">4.7K</text>
<text x="26.2" y="139.7">J4</text>
<text x="77.8" y="139.7">Encoder2</text>
<text x="101.2" y="149">3.3V</text>
<text x="133.9" y="151.1">C9</text>
<text x="133.9" y="153.5">104P</text>
<text x="219" y="155.8">Q2</text>
<text x="77.8" y="158.4">Motor</text>
<text x="150.4" y="158.4">ADXL345</text>
<text x="219" y="158.2">SI2302</text>
<text x="42.6" y="174.7">JP1</text>
<text x="68.4" y="179.4">A0</text>
<text x="89.5" y="179.4">A1</text>
<text x="112.9" y="179.4">A2</text>
<text x="133.9" y="179.4">A3</text>
<text x="166.5" y="177.5">ON</text>
<text x="154.8" y="180.8">R9</text>
<text x="154.8" y="185">1K</text>
</g>
<g font-size="2.1" fill="#800000">
<text x="115.7" y="39.2">3.3V</text>
<text x="214.1" y="39.2">3.3V</text>
<text x="40.3" y="46.2">D0</text>
<text x="220.6" y="46.2">1</text>
<text x="40.3" y="48.6">D1</text>
<text x="40.3" y="50.9">D2</text>
<text x="40.3" y="53.2">D3</text>
<text x="40.3" y="57.9">D5</text>
<text x="40.3" y="55.6">D4</text>
<text x="40.3" y="60.2">D6</text>
<text x="40.3" y="62.6">D7</text>
<text x="159.7" y="60.2">D1</text>
<text x="220.6" y="62.6">2</text>
<text x="220.6" y="60.2">3</text>
<text x="40.3" y="71.9">D8</text>
<text x="159.7" y="69.6">D0</text>
<text x="220.6" y="71.9">1212</text>
<text x="40.3" y="74.3">D9</text>
<text x="40.3" y="76.6">D10</text>
<text x="108.7" y="74.3">3.3V</text>
<text x="159.7" y="76.6">RESET</text>
<text x="220.6" y="76.6">1515</text>
<text x="40.3" y="78.9">D11</text>
<text x="40.3" y="81.3">D12</text>
<text x="40.3" y="83.6">D13</text>
<text x="64.2" y="81.3">3.3V</text>
<text x="80.6" y="78.9">3.3V</text>
<text x="145.7" y="81.3">SDA</text>
<text x="145.7" y="85.9">SCL</text>
<text x="40.3" y="104.6">A0</text>
<text x="40.3" y="107">A1</text>
<text x="40.3" y="109.3">A2</text>
<text x="40.3" y="111.6">A3</text>
<text x="40.3" y="114">AD4/SDA</text>
<text x="40.3" y="116.3">AD5/SCL</text>
<text x="141.5" y="125.6">3.3V</text>
<text x="171.9" y="125.6">3.3V</text>
<text x="202.4" y="123.3">3.3V</text>
<text x="66" y="128">D2</text>
<text x="66" y="130.3">D8</text>
<text x="37.9" y="142">RESET</text>
<text x="129.8" y="139.7">3.3V</text>
<text x="176.1" y="142">SCL</text>
<text x="176.1" y="139.7">SDA</text>
<text x="66" y="146.7">D3</text>
<text x="66" y="149">D9</text>
<text x="94.6" y="144.4">3.3V</text>
<text x="176.1" y="149">INT2</text>
<text x="176.1" y="146.7">INT1</text>
<text x="190.2" y="144.4">SDA</text>
<text x="246.4" y="144.4">AD4/SDA</text>
<text x="68.4" y="160.7">D4</text>
<text x="68.4" y="163">D5</text>
<text x="68.4" y="165.4">D6</text>
<text x="68.4" y="167.7">D7</text>
<text x="190.2" y="165.4">SCL</text>
<text x="246.4" y="165.4">AD5/SCL</text>
<text x="33.7" y="170.1">3.3V</text>
<text x="28.6" y="184.1">INT1</text>
<text x="28.6" y="181.7">INT2</text>
<text x="61.3" y="181.7">A0</text>
<text x="82.4" y="181.7">A1</text>
<text x="105.9" y="181.7">A2</text>
<text x="126.9" y="181.7">A3</text>
<text x="28.6" y="186.4">INT0</text>
</g>
</svg>
